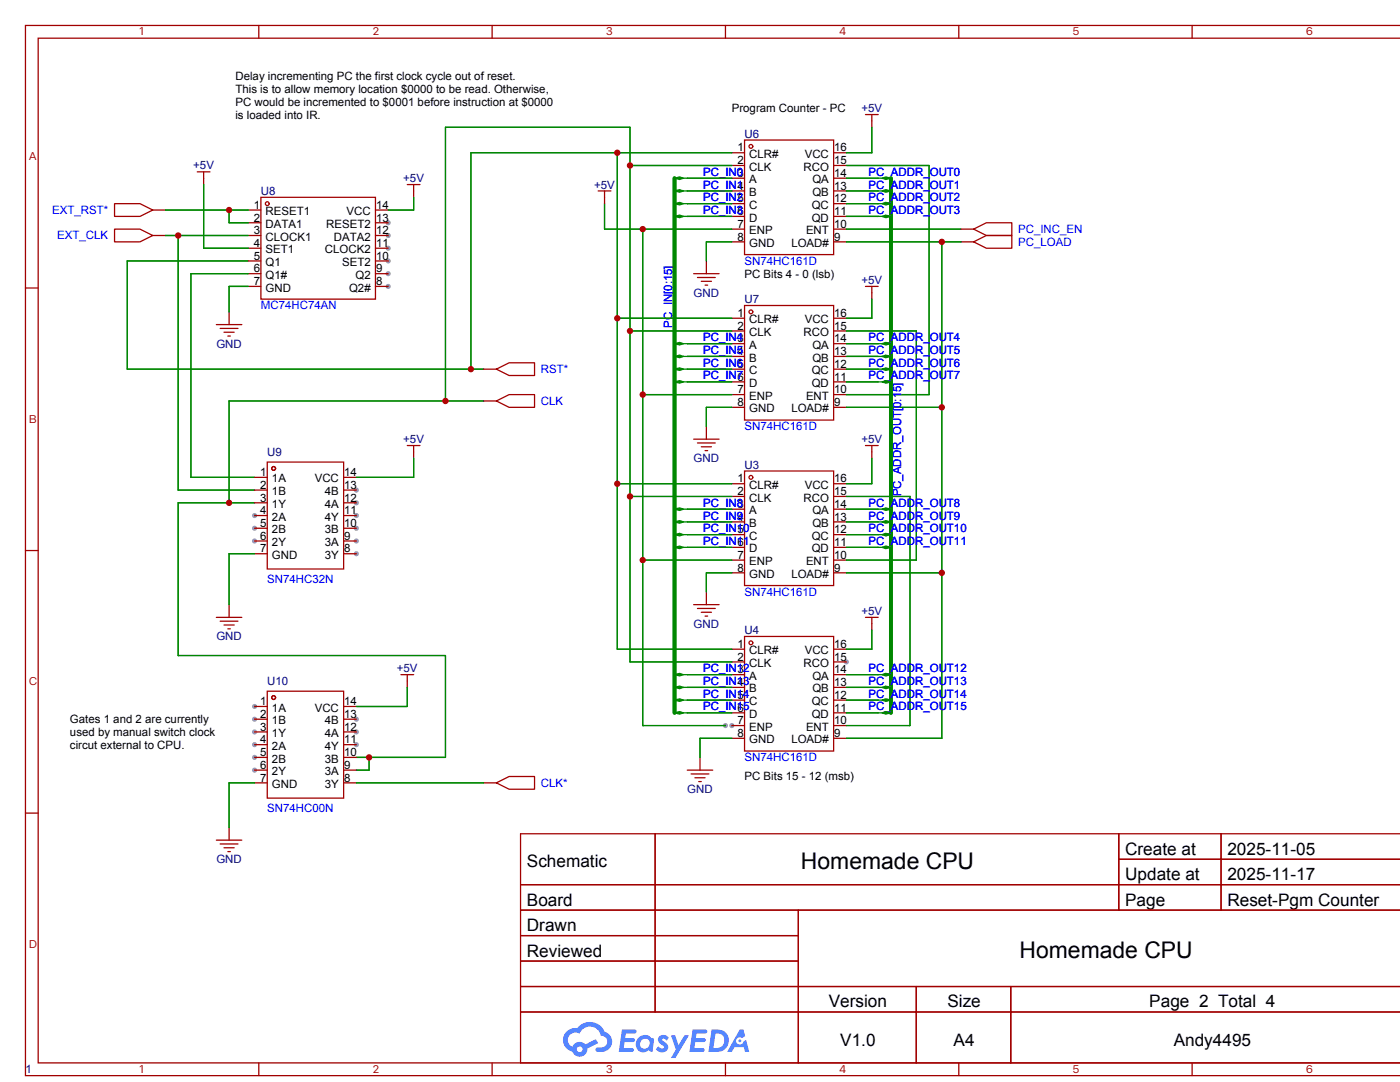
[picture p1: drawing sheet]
<svg xmlns="http://www.w3.org/2000/svg" width="279mm" height="216mm" viewBox="0 0 279 216" stroke-linecap="round" stroke-linejoin="round" font-family="sans-serif">
<g fill="#999">
<circle cx="146" cy="144.8" r=".51"/>
<circle cx="168.9" cy="132.1" r=".51"/>
<circle cx="77.5" cy="57.1" r=".51"/>
<circle cx="77.5" cy="54.6" r=".51"/>
<circle cx="77.5" cy="52.1" r=".51"/>
<circle cx="77.5" cy="49.5" r=".51"/>
<circle cx="77.5" cy="47" r=".51"/>
<circle cx="77.5" cy="44.4" r=".51"/>
<circle cx="50.8" cy="102.9" r=".51"/>
<circle cx="50.8" cy="105.4" r=".51"/>
<circle cx="50.8" cy="108" r=".51"/>
<circle cx="71.1" cy="110.5" r=".51"/>
<circle cx="71.1" cy="108" r=".51"/>
<circle cx="71.1" cy="105.4" r=".51"/>
<circle cx="71.1" cy="102.9" r=".51"/>
<circle cx="71.1" cy="100.3" r=".51"/>
<circle cx="71.1" cy="97.8" r=".51"/>
<circle cx="50.8" cy="141" r=".51"/>
<circle cx="50.8" cy="143.5" r=".51"/>
<circle cx="50.8" cy="146.1" r=".51"/>
<circle cx="50.8" cy="148.6" r=".51"/>
<circle cx="50.8" cy="151.1" r=".51"/>
<circle cx="50.8" cy="153.7" r=".51"/>
<circle cx="71.1" cy="148.6" r=".51"/>
<circle cx="71.1" cy="146" r=".51"/>
<circle cx="71.1" cy="143.5" r=".51"/>
<circle cx="144.8" cy="144.8" r=".51"/>
</g>
<g fill="none" stroke="#a10000" stroke-width=".25">
<path d="M51.6 5.1v2.5M98.2 5.1v2.5M144.8 5.1v2.5M191.3 5.1v2.5M237.9 5.1v2.5M279.4 5.1h-274.3v209.5h274.3M279.5 7.6h-271.9v204.5h271.8M5.1 57.5h2.5M5.1 109.9h2.5M5.1 162.2h2.5M103.9 176.5h175.5M130.7 166.4v35.5"/>
<path d="M223.3 166.4v15.2M223.3 171.4h56.1M243.7 166.4v15.2M279.4 166.4h-175.5v45.7M103.9 181.6h175.5M103.9 186.7h55.4M103.9 196.8h175.5M103.9 191.8h55.4M159.3 181.6v30.5M182.9 196.8v15.3M201.7 196.8v15.3M51.6 212.1v2.5"/>
<path d="M98.2 212.1v2.5M103.9 201.9h175.5M144.8 212.1v2.5M191.3 212.1v2.5M237.9 212.1v2.5"/>
</g>
<g fill="#5487ff">
<path d="M131.6 206.8a1.3 1.3 0 0 1 1.9 .3l-.4 .6a.54 .54 0 0 0-1-.3l.2 .3a1.58 1.58 0 0 1 1 1.5 1.43 1.43 0 0 1-2.4 .2l.5-.6a.64 .64 0 0 0 .5 .4 .64 .64 0 0 0 .6-.2l-.1-.3a1.35 1.35 0 0 1-1-1.7z"/>
<path d="M133.9 206.6h.8l.7 2 1.2-2h.9l-2.7 4.5h-.9l1-1.6z"/>
<path d="M124.1 205.4h1.7a1.31 1.31 0 0 1 1.2 .2 .4 .4 0 0 1-.4 .6h-1.7l-.1 .9h1.6a.4 .4 0 0 1 .3 .5 .4 .4 0 0 1-.4 .3h-1.7l-.1 1.2h.8a1.23 1.23 0 0 1 1.2 .2 .39 .39 0 0 1-.4 .6h-2.6z"/>
<path d="M138.2 205.4h1.7a1.32 1.32 0 0 1 1.2 .2 .39 .39 0 0 1-.3 .6h-1.8l-.1 .9h1.6a.4 .4 0 0 1 .4 .5 .4 .4 0 0 1-.5 .3h-1.6l-.2 1.2h.8a1.23 1.23 0 0 1 1.2 .2 .39 .39 0 0 1-.4 .6h-2.6z"/>
<path d="M147.6 205.4h.8l.3 1.4-.6 .3a.75 .75 0 0 0-1.1 .3 .75 .75 0 0 0 .4 1.1 .75 .75 0 0 0 1-.7l.5-.3 .6 2.4h-.8l-.3-1h-1.8l-.5 1h-1z"/>
<path d="M142 205.4l-.6 4.5h1.4a2.27 2.27 0 0 0 2.7-2.3 2.27 2.27 0 0 0-2.7-2.2zM142.8 206.2a1.5 1.5 0 0 1 1.8 1.5 1.5 1.5 0 0 1-1.9 1.4h-.3z"/>
<path d="M127.4 207.1a1.6 1.6 0 0 0-.3 2.2 1.6 1.6 0 0 0 2.3 .2l.8 .4 .3-2.5-.1-.2-.5-.1a1.58 1.58 0 0 0-2.5 0zM128 207.6a.99 .99 0 0 1 1.6 .3 .99 .99 0 0 1-.8 1.3 .94 .94 0 0 1-1-.5 .94 .94 0 0 1 .2-1.1z"/>
<path d="M113.1 205.8a2.37 2.37 0 0 0 1.1 4 1.54 1.54 0 0 0 1.8 1 1.54 1.54 0 0 0 1.2-1.6l2.2-1.1-.5-.7-2.1 1a1.57 1.57 0 0 0-2.6 .5 1.5 1.5 0 0 1-.7-2.1 1.5 1.5 0 0 1 2.2-.5 2.23 2.23 0 0 1 2.3-1.5 2.23 2.23 0 0 1 1.9 1.9 1.16 1.16 0 0 1 1.3 1.1 1.16 1.16 0 0 1-1.1 1.2h-.7a.47 .47 0 0 0-.6 .4 .47 .47 0 0 0 .5 .5 2.17 2.17 0 0 0 2.5-.9 2.17 2.17 0 0 0-.4-2.7l-.7-.4a3.2 3.2 0 0 0-5.5-.8l-1.1 .1zM115.1 209.4a.6 .6 0 0 1 1.2 0 .6 .6 0 0 1-1.2 0z"/>
<circle cx="147.6" cy="207.7" r=".28"/>
</g>
<g fill="none" stroke="#a10000" stroke-width=".25">
<path d="M39.4 34.3h2.5M40.6 34.3v2.5M52.1 39.4h22.8v20.3h-22.8zM81.3 36.8h2.5M82.5 36.8v2.6M119.4 38.1h2.5M120.6 38.1v2.5M146 30.5h2.6M146 33h2.6M146 35.6h2.6M146 38.1h2.6M148.6 27.9h17.8v22.9h-17.8z"/>
<path d="M166.4 30.5h2.5M166.4 33h2.5M166.4 35.6h2.5M166.4 38.1h2.5M172.7 22.9h2.6M174 22.9v2.5M22.9 45.7h5l2.6 1.3-2.6 1.3h-5zM22.9 40.6h5l2.6 1.3-2.6 1.3h-5zM30.5 47h2.5M30.5 41.9h2.5M49.5 57.1h2.6M49.5 54.6h2.6"/>
<path d="M49.5 47h2.6M49.5 41.9h2.6M49.5 44.4h2.6M49.5 49.5h2.6M49.5 52.1h2.6M74.9 57.1h2.6M74.9 54.6h2.6M74.9 47h2.6M74.9 41.9h2.6M74.9 44.4h2.6M74.9 49.5h2.6M74.9 52.1h2.6"/>
<path d="M138.4 54.6h5.1M139.2 55.4h3.5M140 56.1h2M140.7 56.9h.5M141 52.1v2.5M146 40.6h2.6M146 43.2h2.6M146 45.7h2.6M146 48.3h2.6M166.4 40.6h2.5M166.4 43.2h2.5M166.4 45.7h2.5"/>
<path d="M166.4 48.3h2.5M172.7 57.1h2.6M174 57.1v2.6M191.8 45.7h2.5M191.8 48.3h2.5M194.3 48.3l2.5-1.3h5.1v2.5h-5.1zM194.3 45.7l2.5-1.3h5.1v2.6h-5.1zM43.2 64.8h5.1M43.9 65.5h3.6M44.7 66.3h2M45.5 67.1h.5M45.7 62.2v2.6"/>
<path d="M96.5 73.7h2.6M99.1 73.7l2.5-1.3h5.1v2.5h-5.1zM146 63.5h2.6M146 66h2.6M146 68.6h2.6M146 71.1h2.6M146 73.7h2.6M146 76.2h2.6M146 78.7h2.6M148.6 61h17.8v22.8h-17.8zM166.4 63.5h2.5M166.4 66h2.5"/>
<path d="M166.4 68.6h2.5M166.4 71.1h2.5M166.4 73.7h2.5M166.4 76.2h2.5M166.4 78.7h2.5M50.8 95.2h2.5M50.8 97.8h2.5M53.3 92.2h15.3v21.3h-15.3zM68.6 95.2h2.5M68.6 97.8h2.5M81.3 88.9h2.5M82.5 88.9v2.5"/>
<path d="M96.5 80h2.6M99.1 80l2.5-1.3h5.1v2.6h-5.1zM138.4 87.6h5.1M139.2 88.4h3.5M140 89.2h2M140.7 89.9h.5M141 85.1v2.5M146 81.3h2.6M146 96.5h2.6M146 99.1h2.6M148.6 94h17.8v22.8h-17.8zM166.4 81.3h2.5"/>
<path d="M166.4 96.5h2.5M166.4 99.1h2.5M172.7 88.9h2.6M174 88.9v2.5M50.8 100.3h2.5M50.8 102.9h2.5M50.8 105.4h2.5M50.8 107.9h2.5M50.8 110.5h2.5M68.6 100.3h2.5M68.6 102.9h2.5M68.6 105.4h2.5"/>
<path d="M68.6 107.9h2.5M68.6 110.5h2.5M141 118.1v2.5M146 101.6h2.6M146 104.1h2.6M146 106.7h2.6M146 109.2h2.6M146 111.8h2.6M146 114.3h2.6M166.4 101.6h2.5M166.4 104.1h2.5M166.4 106.7h2.5"/>
<path d="M166.4 109.2h2.5M166.4 111.8h2.5M166.4 114.3h2.5M43.2 123.2h5.1M43.9 124h3.6M44.7 124.7h2M45.5 125.5h.5M45.7 120.6v2.6M53.3 137.9h15.3v21.4h-15.3zM80 134.6h2.5M81.3 134.6v2.6M138.4 120.6h5.1"/>
<path d="M139.2 121.4h3.5M140 122.2h2M140.7 122.9h.5M146 129.5h2.6M146 132.1h2.6M146 134.6h2.6M146 137.2h2.6M146 139.7h2.6M148.6 127h17.8v22.9h-17.8zM166.4 129.5h2.5M166.4 132.1h2.5M166.4 134.6h2.5"/>
<path d="M166.4 137.2h2.5M166.4 139.7h2.5M172.7 123.2h2.6M174 123.2v2.5M50.8 153.7h2.5M50.8 141h2.5M50.8 143.5h2.5M50.8 146h2.5M50.8 148.6h2.5M50.8 151.1h2.5M50.8 156.2h2.5M68.6 153.7h2.5"/>
<path d="M68.6 141h2.5M68.6 143.5h2.5M68.6 146h2.5M68.6 148.6h2.5M68.6 151.1h2.5M68.6 156.2h2.5M96.5 156.2h2.6M99.1 156.2l2.5-1.3h5.1v2.6h-5.1zM137.2 153.7h5M137.9 154.4h3.6M138.7 155.2h2M139.4 156h.6"/>
<path d="M139.7 151.1v2.6M146 142.2h2.6M146 144.8h2.6M146 147.3h2.6M166.4 142.2h2.5M166.4 144.8h2.5M166.4 147.3h2.5M43.2 167.6h5.1M43.9 168.4h3.6M44.7 169.2h2M45.5 169.9h.5M45.7 165.1v2.5"/>
<circle cx="149.9" cy="29.2" r=".38"/>
<circle cx="53.3" cy="40.6" r=".38"/>
<circle cx="149.9" cy="62.2" r=".38"/>
<circle cx="54.6" cy="93.5" r=".38"/>
<circle cx="149.9" cy="95.2" r=".38"/>
<circle cx="54.6" cy="139.2" r=".38"/>
<circle cx="149.9" cy="128.3" r=".38"/>
</g>
<g fill="none" stroke="#008700" stroke-width=".25">
<path d="M40.6 36.8v12.7h8.9M82.5 39.4v2.5h-5M123.2 30.5v99h22.8M125.7 33h20.3M136.4 35.6h9.6M136.4 38.1h9.6M146 30.5h-52v43.2M168.9 33h16.5v45.7h-16.5M168.9 35.6h7.1M168.9 38.1h7.1M174 25.4v5.1h-5.1M33 41.9h16.5"/>
<path d="M33 47h16.5M35.6 47v50.8h15.2M45.7 41.9v2.5h3.8M49.5 52.1h-24.1v21.6h71.1M49.5 57.1h-3.8v5.1M49.5 54.6h-11.4v40.6h12.7M120.6 40.6v5.1h25.4M128.3 45.7v99.1h16.5M136.4 40.6h9.6M136.4 43.2h9.6M146 48.3h-5v3.8M168.9 48.3h22.9"/>
<path d="M168.9 45.7h22.9M168.9 40.6h7.1M168.9 43.2h7.1M174 59.7v3.8h-5.1M188 48.3v99h-19.1M123.2 63.5h22.8M125.7 66h20.3M128.3 78.7h17.7M136.4 68.6h9.6M136.4 71.1h9.6M136.4 73.7h9.6M136.4 76.2h9.6"/>
<path d="M168.9 66h14v45.8h-14M168.9 68.6h7.1M168.9 71.1h7.1M168.9 73.7h7.1M168.9 76.2h7.1M82.5 91.4v3.8h-11.4M88.9 80v-54.6h36.8v106.7h20.3M96.5 80h-50.8v20.3M123.2 96.5h22.8M125.7 99.1h20.3M146 81.3h-5v3.8M168.9 81.3h19.1"/>
<path d="M168.9 99.1h12.7v45.7h-12.7M174 91.4v5.1h-5.1M50.8 110.5h-5.1v10.1M50.8 100.3h-15.2v30.5h53.3v20.3h-17.8M128.3 111.8h17.7M136.4 101.6h9.6M136.4 104.1h9.6M136.4 106.7h9.6M136.4 109.2h9.6M146 114.3h-5v3.8M168.9 114.3h19.1M168.9 101.6h7.1"/>
<path d="M168.9 104.1h7.1M168.9 106.7h7.1M168.9 109.2h7.1M81.3 137.2v3.8h-10.2M136.4 134.6h9.6M136.4 137.2h9.6M136.4 139.7h9.6M168.9 134.6h7.1M168.9 137.2h7.1M168.9 139.7h7.1M174 125.7v3.8h-5.1M50.8 156.2h-5.1v8.9"/>
<path d="M71.1 156.2h25.4M73.7 151.1v2.6h-2.6M136.4 142.2h9.6M146 147.3h-6.3v3.8M168.9 142.2h7.1"/>
</g>
<path d="M134.6 35.6v106.6M177.8 35.6v106.6" fill="none" stroke="#008700" stroke-width=".76"/>
<g fill="#008700" stroke="#008700" stroke-width=".25">
<path d="M134.6 35.6l1-.3 .8 .3-.8 .2z"/>
<path d="M134.6 38.1l1-.3 .8 .3-.8 .3z"/>
<path d="M134.6 40.6l1-.2 .8 .2-.8 .3z"/>
<path d="M134.6 43.2l1-.3 .8 .3-.8 .2z"/>
<path d="M134.6 68.6l1-.3 .8 .3-.8 .2z"/>
<path d="M134.6 71.1l1-.2 .8 .2-.8 .3z"/>
<path d="M134.6 73.7l1-.3 .8 .3-.8 .2z"/>
<path d="M134.6 76.2l1-.3 .8 .3-.8 .3z"/>
<path d="M134.6 101.6l1-.3 .8 .3-.8 .3z"/>
<path d="M134.6 104.1l1-.2 .8 .2-.8 .3z"/>
<path d="M134.6 106.7l1-.3 .8 .3-.8 .2z"/>
<path d="M134.6 109.2l1-.2 .8 .2-.8 .3z"/>
<path d="M134.6 134.6l1-.2 .8 .2-.8 .3z"/>
<path d="M134.6 137.2l1-.3 .8 .3-.8 .2z"/>
<path d="M134.6 139.7l1-.3 .8 .3-.8 .3z"/>
<path d="M134.6 142.2l1-.2 .8 .2-.8 .3z"/>
<path d="M176 35.6l.8-.3 1 .3-1 .2z"/>
<path d="M176 38.1l.8-.3 1 .3-1 .3z"/>
<path d="M176 40.6l.8-.2 1 .2-1 .3z"/>
<path d="M176 43.2l.8-.3 1 .3-1 .2z"/>
<path d="M176 68.6l.8-.3 1 .3-1 .2z"/>
<path d="M176 71.1l.8-.2 1 .2-1 .3z"/>
<path d="M176 73.7l.8-.3 1 .3-1 .2z"/>
<path d="M176 76.2l.8-.3 1 .3-1 .3z"/>
<path d="M176 101.6l.8-.3 1 .3-1 .3z"/>
<path d="M176 104.1l.8-.2 1 .2-1 .3z"/>
<path d="M176 106.7l.8-.3 1 .3-1 .2z"/>
<path d="M176 109.2l.8-.2 1 .2-1 .3z"/>
<path d="M176 134.6l.8-.2 1 .2-1 .3z"/>
<path d="M176 137.2l.8-.3 1 .3-1 .2z"/>
<path d="M176 139.7l.8-.3 1 .3-1 .3z"/>
<path d="M176 142.2l.8-.2 1 .2-1 .3z"/>
</g>
<g fill="#c00">
<circle cx="128.3" cy="45.7" r=".63"/>
<circle cx="128.3" cy="78.7" r=".63"/>
<circle cx="128.3" cy="111.8" r=".63"/>
<circle cx="188" cy="81.3" r=".63"/>
<circle cx="188" cy="48.3" r=".63"/>
<circle cx="188" cy="114.3" r=".63"/>
<circle cx="123.2" cy="63.5" r=".63"/>
<circle cx="123.2" cy="30.5" r=".63"/>
<circle cx="94" cy="73.7" r=".63"/>
<circle cx="123.2" cy="96.5" r=".63"/>
<circle cx="45.7" cy="41.9" r=".63"/>
<circle cx="35.6" cy="47" r=".63"/>
<circle cx="125.7" cy="66" r=".63"/>
<circle cx="125.7" cy="33" r=".63"/>
<circle cx="88.9" cy="80" r=".63"/>
<circle cx="45.7" cy="100.3" r=".63"/>
<circle cx="73.7" cy="151.1" r=".63"/>
<circle cx="125.7" cy="99.1" r=".63"/>
</g>
<g font-size="4.6">
<text x="159.9" y="173.4">Homemade CPU</text>
<text x="203.5" y="191.2">Homemade CPU</text>
</g>
<g font-size="3.4">
<text x="105.2" y="173.1">Schematic</text>
<text x="224.6" y="170.5">Create at</text>
<text x="245" y="170.5">2025-11-05</text>
<text x="224.6" y="175.6">Update at</text>
<text x="245" y="175.6">2025-11-17</text>
<text x="105.2" y="180.7">Board</text>
<text x="105.2" y="185.8">Drawn</text>
<text x="224.6" y="180.7">Page</text>
<text x="245" y="180.7">Reset-Pgm Counter</text>
<text x="105.2" y="190.9">Reviewed</text>
<text x="165.4" y="201">Version</text>
<text x="189.1" y="201">Size</text>
<text x="229.4" y="201">Page 2 Total 4</text>
<text x="167.7" y="208.6">V1.0</text>
<text x="190.3" y="208.6">A4</text>
<text x="234.2" y="208.6">Andy4495</text>
</g>
<g font-size="2.3">
<text x="47" y="16">Delay incrementing PC the first clock cycle out of reset.</text>
<text x="47" y="18.6">This is to allow memory location $0000 to be read. Otherwise,</text>
<text x="47" y="21.1">PC would be incremented to $0001 before instruction at $0000</text>
<text x="47" y="23.7">is loaded into IR.</text>
<text x="146" y="22.4">Program Counter - PC</text>
<text x="147.2" y="30.2">1</text>
<text x="147.2" y="32.8">2</text>
<text x="147.2" y="35.3">3</text>
<text x="149.5" y="31.5">CLR#</text>
<text x="149.5" y="34">CLK</text>
<text x="160.3" y="34">RCO</text>
<text x="160.6" y="31.5">VCC</text>
<text x="166.5" y="35.3">14</text>
<text x="166.5" y="32.8">15</text>
<text x="166.5" y="30.2">16</text>
<text x="50.7" y="41.7">1</text>
<text x="75.1" y="41.7">14</text>
<text x="147.2" y="37.8">4</text>
<text x="147.2" y="40.4">5</text>
<text x="149.5" y="36.6">A</text>
<text x="149.5" y="39.1">B</text>
<text x="149.5" y="41.7">C</text>
<text x="162" y="41.7">QC</text>
<text x="162.1" y="39.1">QB</text>
<text x="162.1" y="36.6">QA</text>
<text x="166.5" y="40.4">12</text>
<text x="166.5" y="37.8">13</text>
<text x="50.7" y="44.2">2</text>
<text x="50.7" y="46.7">3</text>
<text x="53" y="42.9">RESET1</text>
<text x="53" y="45.5">DATA1</text>
<text x="65.1" y="45.5">RESET2</text>
<text x="69.2" y="42.9">VCC</text>
<text x="75.1" y="46.7">12</text>
<text x="75.1" y="44.2">13</text>
<text x="147.2" y="42.9">6</text>
<text x="147.2" y="45.5">7</text>
<text x="149.5" y="44.2">D</text>
<text x="149.5" y="46.7">ENP</text>
<text x="160.9" y="46.7">ENT</text>
<text x="162" y="44.2">QD</text>
<text x="166.5" y="45.5">10</text>
<text x="166.5" y="42.9">11</text>
<text x="50.7" y="49.3">4</text>
<text x="50.7" y="51.8">5</text>
<text x="53" y="48">CLOCK1</text>
<text x="53" y="50.5">SET1</text>
<text x="53" y="53.1">Q1</text>
<text x="64.8" y="50.5">CLOCK2</text>
<text x="66.6" y="48">DATA2</text>
<text x="68.3" y="53.1">SET2</text>
<text x="75.1" y="51.8">10</text>
<text x="75.1" y="49.3">11</text>
<text x="147.2" y="48">8</text>
<text x="149.5" y="49.3">GND</text>
<text x="157.9" y="49.3">LOAD#</text>
<text x="166.5" y="48">9</text>
<text x="50.7" y="54.4">6</text>
<text x="50.7" y="56.9">7</text>
<text x="53" y="55.6">Q1#</text>
<text x="53" y="58.2">GND</text>
<text x="69.7" y="58.2">Q2#</text>
<text x="70.9" y="55.6">Q2</text>
<text x="75.1" y="56.9">8</text>
<text x="75.1" y="54.4">9</text>
<text x="148.6" y="55.4">PC Bits 4 - 0 (lsb)</text>
<text x="147.2" y="63.2">1</text>
<text x="147.2" y="65.8">2</text>
<text x="149.5" y="64.5">CLR#</text>
<text x="160.6" y="64.5">VCC</text>
<text x="166.5" y="65.8">15</text>
<text x="166.5" y="63.2">16</text>
<text x="147.2" y="68.3">3</text>
<text x="147.2" y="70.9">4</text>
<text x="149.5" y="67.1">CLK</text>
<text x="149.5" y="69.6">A</text>
<text x="160.3" y="67.1">RCO</text>
<text x="162.1" y="69.6">QA</text>
<text x="166.5" y="70.9">13</text>
<text x="166.5" y="68.3">14</text>
<text x="147.2" y="73.4">5</text>
<text x="147.2" y="75.9">6</text>
<text x="149.5" y="72.1">B</text>
<text x="149.5" y="74.7">C</text>
<text x="149.5" y="77.2">D</text>
<text x="162" y="77.2">QD</text>
<text x="162" y="74.7">QC</text>
<text x="162.1" y="72.1">QB</text>
<text x="166.5" y="75.9">11</text>
<text x="166.5" y="73.4">12</text>
<text x="147.2" y="78.5">7</text>
<text x="147.2" y="81">8</text>
<text x="149.5" y="79.8">ENP</text>
<text x="149.5" y="82.3">GND</text>
<text x="157.9" y="82.3">LOAD#</text>
<text x="160.9" y="79.8">ENT</text>
<text x="166.5" y="81">9</text>
<text x="166.5" y="78.5">10</text>
<text x="51.9" y="95">1</text>
<text x="68.7" y="95">14</text>
<text x="51.9" y="97.5">2</text>
<text x="51.9" y="100.1">3</text>
<text x="54.3" y="96.3">1A</text>
<text x="54.3" y="98.8">1B</text>
<text x="54.3" y="101.3">1Y</text>
<text x="62.8" y="96.3">VCC</text>
<text x="64.8" y="101.3">4A</text>
<text x="64.8" y="98.8">4B</text>
<text x="68.7" y="100.1">12</text>
<text x="68.7" y="97.5">13</text>
<text x="147.2" y="96.3">1</text>
<text x="147.2" y="98.8">2</text>
<text x="147.2" y="101.3">3</text>
<text x="149.5" y="97.5">CLR#</text>
<text x="149.5" y="100.1">CLK</text>
<text x="160.3" y="100.1">RCO</text>
<text x="160.6" y="97.5">VCC</text>
<text x="166.5" y="101.3">14</text>
<text x="166.5" y="98.8">15</text>
<text x="166.5" y="96.3">16</text>
<text x="51.9" y="102.6">4</text>
<text x="51.9" y="105.2">5</text>
<text x="51.9" y="107.7">6</text>
<text x="54.3" y="103.9">2A</text>
<text x="54.3" y="106.4">2B</text>
<text x="64.8" y="106.4">3B</text>
<text x="64.8" y="103.9">4Y</text>
<text x="68.7" y="107.7">9</text>
<text x="68.7" y="105.2">10</text>
<text x="68.7" y="102.6">11</text>
<text x="147.2" y="103.9">4</text>
<text x="147.2" y="106.4">5</text>
<text x="149.5" y="102.6">A</text>
<text x="149.5" y="105.2">B</text>
<text x="149.5" y="107.7">C</text>
<text x="162" y="107.7">QC</text>
<text x="162.1" y="105.2">QB</text>
<text x="162.1" y="102.6">QA</text>
<text x="166.5" y="106.4">12</text>
<text x="166.5" y="103.9">13</text>
<text x="51.9" y="110.2">7</text>
<text x="54.3" y="109">2Y</text>
<text x="54.3" y="111.5">GND</text>
<text x="64.8" y="111.5">3Y</text>
<text x="64.8" y="109">3A</text>
<text x="68.7" y="110.2">8</text>
<text x="147.2" y="109">6</text>
<text x="147.2" y="111.5">7</text>
<text x="149.5" y="110.2">D</text>
<text x="149.5" y="112.8">ENP</text>
<text x="160.9" y="112.8">ENT</text>
<text x="162" y="110.2">QD</text>
<text x="166.5" y="111.5">10</text>
<text x="166.5" y="109">11</text>
<text x="147.2" y="114">8</text>
<text x="149.5" y="115.3">GND</text>
<text x="157.9" y="115.3">LOAD#</text>
<text x="166.5" y="114">9</text>
<text x="147.2" y="129.3">1</text>
<text x="147.2" y="131.8">2</text>
<text x="149.5" y="130.6">CLR#</text>
<text x="160.6" y="130.6">VCC</text>
<text x="166.5" y="131.8">15</text>
<text x="166.5" y="129.3">16</text>
<text x="147.2" y="134.4">3</text>
<text x="147.2" y="136.9">4</text>
<text x="149.5" y="133.1">CLK</text>
<text x="149.5" y="135.6">A</text>
<text x="160.3" y="133.1">RCO</text>
<text x="162.1" y="135.6">QA</text>
<text x="166.5" y="136.9">13</text>
<text x="166.5" y="134.4">14</text>
<text x="51.9" y="140.7">1</text>
<text x="51.9" y="143.3">2</text>
<text x="54.3" y="142">1A</text>
<text x="62.8" y="142">VCC</text>
<text x="68.7" y="143.3">13</text>
<text x="68.7" y="140.7">14</text>
<text x="147.2" y="139.4">5</text>
<text x="147.2" y="142">6</text>
<text x="149.5" y="138.2">B</text>
<text x="149.5" y="140.7">C</text>
<text x="149.5" y="143.3">D</text>
<text x="162" y="143.3">QD</text>
<text x="162" y="140.7">QC</text>
<text x="162.1" y="138.2">QB</text>
<text x="166.5" y="142">11</text>
<text x="166.5" y="139.4">12</text>
<text x="14" y="144.3">Gates 1 and 2 are currently</text>
<text x="14" y="146.8">used by manual switch clock</text>
<text x="14" y="149.4">circut external to CPU.</text>
<text x="51.9" y="145.8">3</text>
<text x="51.9" y="148.3">4</text>
<text x="54.3" y="144.5">1B</text>
<text x="54.3" y="147.1">1Y</text>
<text x="54.3" y="149.6">2A</text>
<text x="64.8" y="149.6">4Y</text>
<text x="64.8" y="147.1">4A</text>
<text x="64.8" y="144.5">4B</text>
<text x="68.7" y="148.3">11</text>
<text x="68.7" y="145.8">12</text>
<text x="147.2" y="144.5">7</text>
<text x="147.2" y="147.1">8</text>
<text x="149.5" y="145.8">ENP</text>
<text x="149.5" y="148.3">GND</text>
<text x="157.9" y="148.3">LOAD#</text>
<text x="160.9" y="145.8">ENT</text>
<text x="166.5" y="147.1">9</text>
<text x="166.5" y="144.5">10</text>
<text x="51.9" y="150.9">5</text>
<text x="51.9" y="153.4">6</text>
<text x="51.9" y="156">7</text>
<text x="54.3" y="152.1">2B</text>
<text x="54.3" y="154.7">2Y</text>
<text x="64.8" y="154.7">3A</text>
<text x="64.8" y="152.1">3B</text>
<text x="68.7" y="156">8</text>
<text x="68.7" y="153.4">9</text>
<text x="68.7" y="150.9">10</text>
<text x="148.6" y="155.7">PC Bits 15 - 12 (msb)</text>
<text x="54.3" y="157.2">GND</text>
<text x="64.8" y="157.2">3Y</text>
</g>
<g font-size="2.3" fill="#000080">
<text x="171.9" y="22.4">+5V</text>
<text x="148.6" y="27.5">U6</text>
<text x="38.6" y="33.8">+5V</text>
<text x="52.1" y="38.9">U8</text>
<text x="80.5" y="36.4">+5V</text>
<text x="118.6" y="37.6">+5V</text>
<text x="138.4" y="59.2">GND</text>
<text x="171.9" y="56.7">+5V</text>
<text x="148.6" y="60.5">U7</text>
<text x="43.2" y="69.4">GND</text>
<text x="80.5" y="88.4">+5V</text>
<text x="171.9" y="88.4">+5V</text>
<text x="53.3" y="91">U9</text>
<text x="138.4" y="92.2">GND</text>
<text x="148.6" y="93.5">U3</text>
<text x="138.4" y="125.3">GND</text>
<text x="171.9" y="122.7">+5V</text>
<text x="43.2" y="127.8">GND</text>
<text x="148.6" y="126.5">U4</text>
<text x="53.3" y="136.7">U10</text>
<text x="79.2" y="134.1">+5V</text>
<text x="137.2" y="158.3">GND</text>
<text x="43.2" y="172.2">GND</text>
<text x="5.1" y="214.2">1</text>
</g>
<g font-size="2.3" fill="#00f">
<text x="140.3" y="35.1">PC_IN0</text>
<text x="173.4" y="35.1">PC_ADDR_OUT0</text>
<text x="140.3" y="37.6">PC_IN1</text>
<text x="140.3" y="40.2">PC_IN2</text>
<text x="173.4" y="37.6">PC_ADDR_OUT1</text>
<text x="173.4" y="40.2">PC_ADDR_OUT2</text>
<text x="10.4" y="42.7">EXT_RST*</text>
<text x="11.4" y="47.8">EXT_CLK</text>
<text x="140.3" y="42.7">PC_IN3</text>
<text x="173.4" y="42.7">PC_ADDR_OUT3</text>
<text x="203.2" y="46.5">PC_INC_EN</text>
<text x="148.6" y="52.9">SN74HC161D</text>
<text x="203.2" y="49.1">PC_LOAD</text>
<text x="52.1" y="61.8">MC74HC74AN</text>
<text x="134.1" y="65.4" transform="rotate(-90 134.1 65.4)">PC_IN[0:15]</text>
<text x="140.3" y="68.1">PC_IN4</text>
<text x="140.3" y="70.6">PC_IN5</text>
<text x="173.4" y="68.1">PC_ADDR_OUT4</text>
<text x="173.4" y="70.6">PC_ADDR_OUT5</text>
<text x="107.9" y="74.5">RST*</text>
<text x="140.3" y="73.2">PC_IN6</text>
<text x="140.3" y="75.7">PC_IN7</text>
<text x="173.4" y="73.2">PC_ADDR_OUT6</text>
<text x="173.4" y="75.7">PC_ADDR_OUT7</text>
<text x="107.9" y="80.8">CLK</text>
<text x="148.6" y="85.9">SN74HC161D</text>
<text x="140.3" y="101.1">PC_IN8</text>
<text x="173.4" y="101.1">PC_ADDR_OUT8</text>
<text x="179.9" y="99.1" transform="rotate(-90 179.9 99.1)">PC_ADDR_OUT[0:15]</text>
<text x="140.3" y="103.7">PC_IN9</text>
<text x="140.3" y="106.2">PC_IN10</text>
<text x="173.4" y="103.7">PC_ADDR_OUT9</text>
<text x="173.4" y="106.2">PC_ADDR_OUT10</text>
<text x="140.3" y="108.7">PC_IN11</text>
<text x="173.4" y="108.7">PC_ADDR_OUT11</text>
<text x="53.3" y="116.4">SN74HC32N</text>
<text x="148.6" y="118.9">SN74HC161D</text>
<text x="140.3" y="134.1">PC_IN12</text>
<text x="140.3" y="136.7">PC_IN13</text>
<text x="173.4" y="134.1">PC_ADDR_OUT12</text>
<text x="173.4" y="136.7">PC_ADDR_OUT13</text>
<text x="140.3" y="139.2">PC_IN14</text>
<text x="140.3" y="141.8">PC_IN15</text>
<text x="173.4" y="139.2">PC_ADDR_OUT14</text>
<text x="173.4" y="141.8">PC_ADDR_OUT15</text>
<text x="148.6" y="151.9">SN74HC161D</text>
<text x="107.9" y="157">CLK*</text>
<text x="53.3" y="162.1">SN74HC00N</text>
</g>
<g font-size="2.2" fill="#a00000">
<text x="27.8" y="7.1">1</text>
<text x="74.4" y="7.1">2</text>
<text x="120.9" y="7.1">3</text>
<text x="167.5" y="7.1">4</text>
<text x="214.1" y="7.1">5</text>
<text x="260.6" y="7.1">6</text>
<text x="5.8" y="32">A</text>
<text x="5.8" y="84.4">B</text>
<text x="5.8" y="136.8">C</text>
<text x="5.8" y="189.2">D</text>
<text x="27.8" y="214.1">1</text>
<text x="74.4" y="214.1">2</text>
<text x="120.9" y="214.1">3</text>
<text x="167.5" y="214.1">4</text>
<text x="214.1" y="214.1">5</text>
<text x="260.6" y="214.1">6</text>
</g>
</svg>
